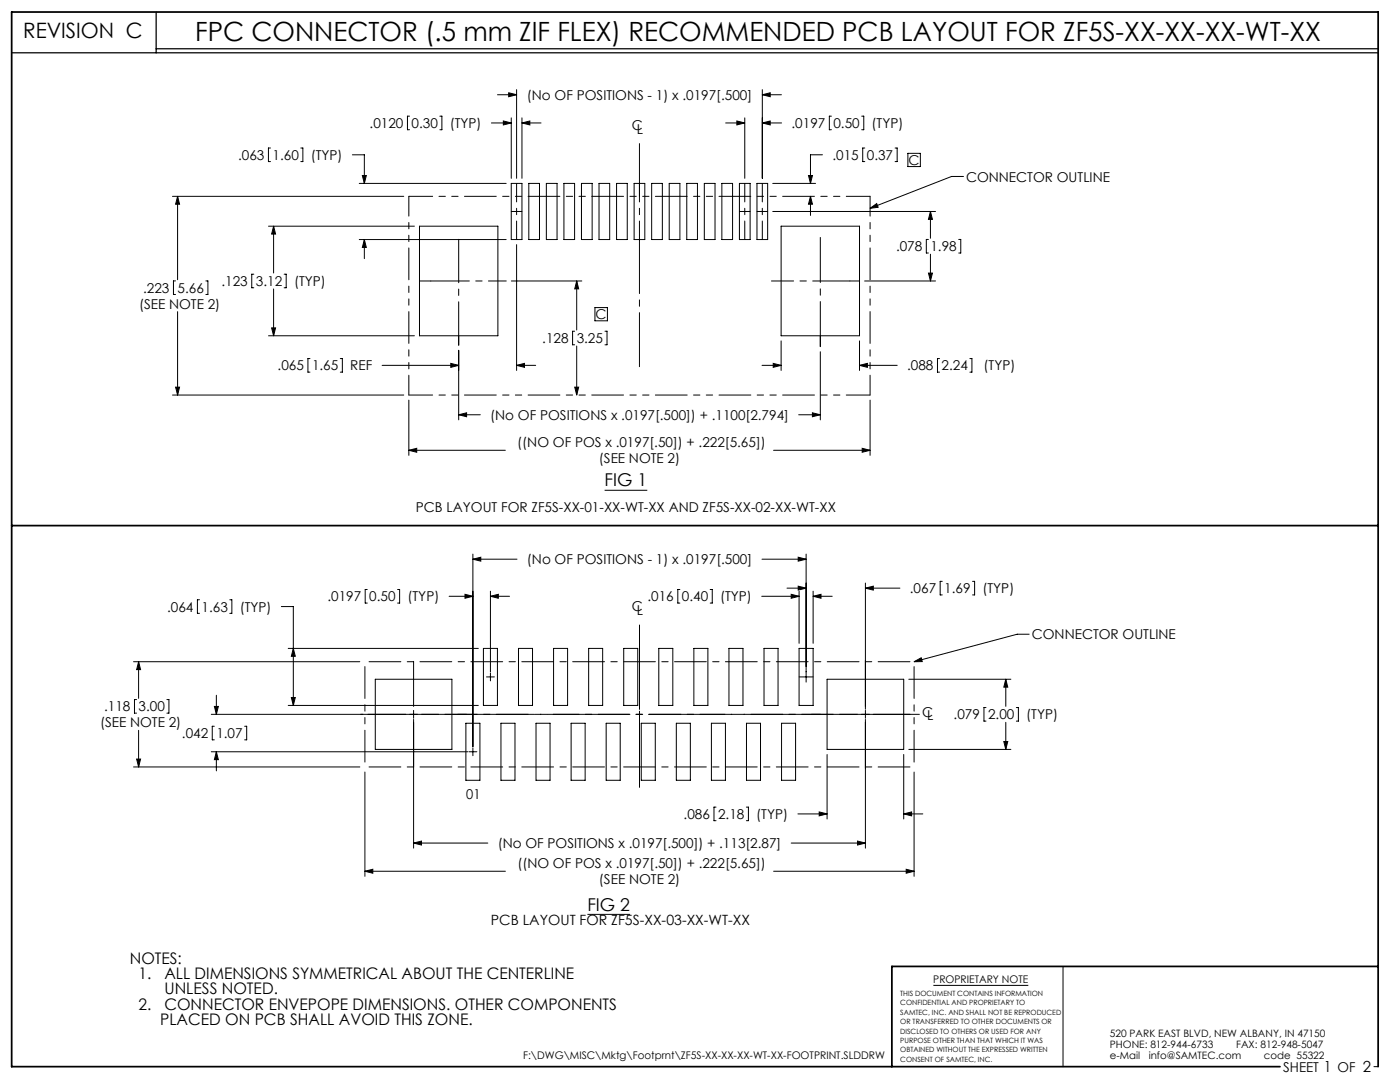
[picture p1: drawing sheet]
<svg xmlns="http://www.w3.org/2000/svg" width="279mm" height="216mm" viewBox="0 0 279 216" stroke-linecap="round" stroke-linejoin="round" font-family="sans-serif">
<g fill="none" stroke="#000" stroke-width=".2">
<path d="M99.3 18.9h3.8M101.5 18.5l1.6 .4-1.6 .4zM103.1 17.9v17.7M152.1 18.9l1.6-.4v.8zM152.1 17.9v17.7M152.1 18.9h3.8M34.4 39.2h46.2M35.4 39.2l.4 1.6h-.8zM35.4 39.2v16.6M54 29.5h-.4v2.7h.4M60 29.5h.4v2.7h-.4M70.3 30.9h2.4v5.7"/>
<path d="M71.7 36.6h29.3M72.3 35h.8l-.4 1.6zM81.7 23.2h-.4v2.7h.4M87.8 23.2h.4v2.7h-.4M98.1 24.5h3.9M100.5 24.1l1.5 .4-1.5 .4zM102 23.5v12.1M102 36.6h2.2v11.2h-2.2zM104.2 24.5l1.5-.4v.8zM104.2 24.5h3.8M104.2 23.5v12.1M105.5 36.6h2.2v11.2h-2.2z"/>
<path d="M109 36.6h2.2v11.2h-2.2zM112.5 36.6h2.2v11.2h-2.2zM116 36.6h2.2v11.2h-2.2zM119.5 36.6h2.2v11.2h-2.2zM123 36.6h2.2v11.2h-2.2zM126.6 36.6h2.1v11.2h-2.1zM127.6 28.7v7.9M130.1 36.6h2.1v11.2h-2.1zM133.6 36.6h2.1v11.2h-2.1zM137.1 36.6h2.1v11.2h-2.1zM140.6 36.6h2.1v11.2h-2.1zM144.1 36.6h2.1v11.2h-2.1z"/>
<path d="M144.8 24.5h3.8M147.1 24.1l1.5 .4-1.5 .4zM147.6 36.6h2.1v11.2h-2.1zM148.6 23.5v12.1M151.1 36.6h2.1v11.2h-2.1zM152.1 24.5l1.6-.4v.8zM152.1 24.5h3.9M154.2 36.6h8.6M161.4 35h.7l-.4 1.6zM161.7 39.2l.4 1.6h-.7zM161.7 39.2v3.8M164.1 30.9h-2.4v5.7"/>
<path d="M165.9 23.2h-.4v2.7h.4M172 23.2h.4v2.7h-.4M172.6 29.5h-.4v2.7h.4M178.6 29.5h.4v2.7h-.4M181.2 30.6h2.5v2.6h-2.5zM192.3 35.2h-2.4l-16.3 6.4M35 56.1h-.4v2.7h.4M41.1 56.1h.4v2.7h-.4M50.7 54.7h-.5v2.7h.5M53.6 45.1h29.1M54.6 45.1l.4 1.6h-.8zM54.6 45.1v9.4"/>
<path d="M54.6 57.7v9.3M56.7 54.7h.4v2.7h-.4M71.7 47.8h29.3M72.7 47.8l.4 1.6h-.8zM72.7 47.8v3.8M83.7 45.1h15.7v21.9h-15.7zM102.1 56.1h14M103.1 48.8v25.1M115.1 56.1l.4 1.5h-.8zM115.1 56.1v9.8M154.2 42.2h32.5M155.9 45.1h15.6v21.9h-15.6z"/>
<path d="M172.5 56.1h14.2M173.6 41.6l1.4-1 .3 .8zM185.3 47.8h-.4v2.7h.4M185.3 54.5h.8l-.4 1.6zM185.7 42.2l.4 1.6h-.8zM185.7 42.2v5.3M185.7 50.7v5.4M191.3 47.8h.4v2.7h-.4M34.4 78.8h46.2M35 77.3h.8l-.4 1.5zM35.4 62.2v16.6M53.6 67h29.1"/>
<path d="M54.2 65.4h.8l-.4 1.6zM61.9 71.5h-.4v2.8h.4M67.9 71.5h.4v2.8h-.4M76.3 72.9h15.2M81.6 79.8v11.1M90 72.5l1.5 .4-1.5 .4zM91.5 69.9v13.9M103.1 72.9l1.6-.4v.8zM103.1 72.9h3.8M114.7 66.1h-.4v2.7h.4M114.7 77.3h.8l-.4 1.5zM115.1 69v9.8"/>
<path d="M118.7 61.4h2.5v2.6h-2.5zM120.7 66.1h.4v2.7h-.4M152.1 72.9h3.8M154.3 72.5l1.6 .4-1.6 .4zM155.9 68v5.9M163.7 67v2.2M163.7 70.2v13.6M171.5 72.9l1.6-.4v.8zM171.5 72.9h7.6M171.5 68v5.9M173.6 79.8v11.1M187.5 71.5h-.4v2.8h.4"/>
<path d="M193.6 71.5h.4v2.8h-.4M81.6 89.8l1.6-.3v.7zM81.6 89.8h19.3M91.5 82.8l1.6-.4v.8zM91.5 82.8h4.4M120.7 97.8h8.5M154.4 89.8h19.2M159.4 82.8h4.3M162.1 82.4l1.6 .4-1.6 .4zM172.1 89.5l1.5 .3-1.5 .4zM39.8 119.7h-.4v2.7h.4M45.9 119.7h.4v2.7h-.4"/>
<path d="M73.3 117.6h-.4v2.7h.4M79.3 117.6h.5v2.7h-.5M89.6 119h4.8M92.8 118.6l1.6 .4-1.6 .4zM94.4 111.6l1.6-.4v.8zM94.4 110.6v38.4M94.4 111.6h8.8M97.9 119l1.6-.4v.8zM97.9 118v16.1M97.9 119h3.8M135.7 117.6h-.4v2.7h.4M141.7 117.6h.4v2.7h-.4"/>
<path d="M152 119h7.5M152.1 111.6h8.8M157.1 117.4h3.8M157.9 118.6l1.6 .4-1.6 .4zM159.3 111.2l1.6 .4-1.6 .4zM159.3 117l1.6 .4-1.6 .3zM159.5 118v10.4M160.9 110.6v25.5M162.3 119l1.6-.4v.8zM162.3 119h3.8M162.3 118v10.4M172.7 117.4l1.6-.4v.7z"/>
<path d="M172.7 116.3v25.2M172.7 117.4h6.9M188 116h-.4v2.7h.4M194.1 116h.4v2.7h-.4M26.6 132h45.2M27.3 139.6h-.5v2.7h.5M27.7 132l.4 1.6h-.8zM27.7 132v7.3M33.3 139.6h.4v2.7h-.4M43.2 138.7v3.8M56.2 121h2.3v19.8M57.5 129.4h38"/>
<path d="M58.1 139.2h.8l-.4 1.6zM58.5 129.4l.4 1.6h-.8zM74.9 135.5h15.3v14h-15.3zM82.5 132v9M96.5 129.4h2.8v11.4h-2.8zM97.1 135.1h1.6M97.9 134.3v1.6M103.5 129.4h2.8v11.4h-2.8zM110.5 129.4h2.8v11.4h-2.8zM117.5 129.4h2.8v11.4h-2.8zM124.5 129.4h2.8v11.4h-2.8zM131.5 129.4h2.8v11.4h-2.8z"/>
<path d="M138.5 129.4h2.8v11.4h-2.8zM145.5 129.4h2.8v11.4h-2.8zM152.5 129.4h2.8v11.4h-2.8zM159.5 135.1h2.8M159.5 129.4h2.8v11.4h-2.8zM165.1 135.5h15.3v14h-15.3zM181.4 135.5h20.3M182.4 132l1.4-.7 .3 .7zM200.7 135.5l.4 1.6h-.8zM200.7 135.5v5.4M205.4 126.6h-2.4l-20.6 5.4M26.6 153h45.2"/>
<path d="M27.3 151.5h.8l-.4 1.5zM27.7 145.7v7.3M42.2 150h51.2M42.8 144.9h-.4v2.7h.4M42.8 141h.8l-.4 1.5zM43.2 150l.4 1.6h-.8zM43.2 150v3.8M48.8 144.9h.4v2.7h-.4M57.5 140.8h38M72.8 154.1v20.8M81 142.5h-38.8M81.8 142.5h1.5"/>
<path d="M82.5 143.6v25.6M82.5 141.7v1.6M84.1 142.5h9M93 144.3h2.8v11.4h-2.8zM93.6 150h1.6M94.4 149.2v1.6M100 144.3h2.8v11.4h-2.8zM107 144.3h2.8v11.4h-2.8zM114 144.3h2.8v11.4h-2.8zM121 144.3h2.8v11.4h-2.8zM128 144.3h2.8v11.4h-2.8zM135 144.3h2.8v11.4h-2.8z"/>
<path d="M142 144.3h2.8v11.4h-2.8zM149 144.3h2.8v11.4h-2.8zM156 144.3h2.8v11.4h-2.8zM161.9 142.5h9.2M165.1 150.6v12.8M171.9 142.5h1.6M172.7 141.7v1.6M172.7 143.6v25.6M174.3 142.5h9.2M180.4 150.6v12.8M181.4 149.5h20.3M182.4 154.1v20.8"/>
<path d="M196.8 141.2h-.4v2.7h.4M200.3 148h.8l-.4 1.5zM200.7 144.1v5.4M202.8 141.2h.4v2.7h-.4M72.8 173.8l1.6-.3v.7zM72.8 173.8h28.1M82.5 168.2l1.6-.4v.8zM82.5 168.2h14.9M142.9 161.1h-.4v2.7h.4M149 161.1h.4v2.7h-.4M154.4 173.8h28M157.9 168.2h14.8"/>
<path d="M159.2 162.4h5.9M163.5 162l1.6 .4-1.6 .4zM171.1 167.8l1.6 .4-1.6 .4zM180.4 162.4l1.5-.4v.8zM180.4 162.4h3.8M180.9 173.5l1.5 .3-1.5 .4zM117.2 182.5h8.5M186.3 196.6h18.9M212.2 192.8v20M274.2 212.8h.8"/>
</g>
<path d="M2.3 10.5h272.7M31.2 2.4v8.1M31.2 9.7h243.8" fill="none" stroke="#000" stroke-width=".25"/>
<path d="M2.3 104.9h272.7M275 192.8h-97v20M255.5 212.8h-253.2v-210.4h272.7v210.4" fill="none" stroke="#000" stroke-width=".35"/>
<path d="M127.6 124.7v32.4" fill="none" stroke="#000" stroke-width=".2" stroke-dasharray="15.2 1.3 1.3 1.3" stroke-dashoffset=".9"/>
<path d="M127.6 39.2v-2.6M83.7 56.1h2.3M102 42.2h2.2M147.6 42.2h2.1M151.1 42.2h2.1M169.6 56.1h1.9M91.5 68.9v-1.9" fill="none" stroke="#000" stroke-width=".2" stroke-dasharray="15.2 1.3 1.3 1.3"/>
<path d="M86 56.1h15" fill="none" stroke="#000" stroke-width=".2" stroke-dasharray="15.2 1.3 1.3 1.3" stroke-dashoffset="7.5"/>
<path d="M91.5 68.9v-21.1M127.6 132v21" fill="none" stroke="#000" stroke-width=".2" stroke-dasharray="15.2 1.3 1.3 1.3" stroke-dashoffset="6.6"/>
<path d="M169.6 56.1h-15.6" fill="none" stroke="#000" stroke-width=".2" stroke-dasharray="15.2 1.3 1.3 1.3" stroke-dashoffset="7.8"/>
<path d="M163.7 69.2v-21.8" fill="none" stroke="#000" stroke-width=".2" stroke-dasharray="15.2 1.3 1.3 1.3" stroke-dashoffset="6.3"/>
<path d="M103.1 36.6v11.2M127.6 36.6v11.2M148.6 36.6v11.2M152.1 36.6v11.2" fill="none" stroke="#000" stroke-width=".2" stroke-dasharray="15.2 1.3 1.3 1.3" stroke-dashoffset="11.5"/>
<path d="M127.6 47.8v25.4" fill="none" stroke="#000" stroke-width=".2" stroke-dasharray="15.2 1.3 1.3 1.3" stroke-dashoffset="4.5"/>
<path d="M181.6 142.5h-108.2" fill="none" stroke="#000" stroke-width=".2" stroke-dasharray="15.2 1.3 1.3 1.3" stroke-dashoffset="1.2"/>
<path d="M72.8 132h109.6M72.8 153h109.6" fill="none" stroke="#000" stroke-width=".2" stroke-dasharray="6.3 1.3 1.3 1.3" stroke-dashoffset="-.8"/>
<path d="M90.2 142.5h74.9" fill="none" stroke="#000" stroke-width=".2" stroke-dasharray="6.3 1.3 1.3 1.3" stroke-dashoffset="1.3"/>
<path d="M173.6 39.2h-92M81.6 78.8h92" fill="none" stroke="#000" stroke-width=".2" stroke-dasharray="6.3 1.3 1.3 1.3 1.3 1.3" stroke-dashoffset="1.6"/>
<path d="M81.6 39.2v39.6M173.6 78.8v-39.6" fill="none" stroke="#000" stroke-width=".2" stroke-dasharray="6.3 1.3 1.3 1.3 1.3 1.3" stroke-dashoffset="2.4"/>
<path d="M72.8 153v-21M182.4 153v-21" fill="none" stroke="#000" stroke-width=".2" stroke-dasharray="6.3 1.3 1.3 1.3 1.3 1.3" stroke-dashoffset="-1"/>
<g fill="#000">
<path d="M173.6 41.6l1.4-1 .3 .8zM182.4 132l1.4-.7 .3 .7z"/>
<path d="M101.5 18.5l1.6 .4-1.6 .4zM152.1 18.9l1.6-.4v.8zM152.1 24.5l1.6-.4v.8zM147.1 24.1l1.5 .4-1.5 .4zM185.7 42.2l.4 1.6h-.8zM185.3 54.5h.8l-.4 1.6zM90 72.5l1.5 .4-1.5 .4zM103.1 72.9l1.6-.4v.8zM91.5 82.8l1.6-.4v.8zM162.1 82.4l1.6 .4-1.6 .4zM81.6 89.8l1.6-.3v.7zM172.1 89.5l1.5 .3-1.5 .4zM115.1 56.1l.4 1.5h-.8zM114.7 77.3h.8l-.4 1.5zM35.4 39.2l.4 1.6h-.8zM35 77.3h.8l-.4 1.5zM161.4 35h.7l-.4 1.6zM161.7 39.2l.4 1.6h-.7zM82.5 168.2l1.6-.4v.8zM171.1 167.8l1.6 .4-1.6 .4zM94.4 111.6l1.6-.4v.8zM159.3 111.2l1.6 .4-1.6 .4zM92.8 118.6l1.6 .4-1.6 .4zM97.9 119l1.6-.4v.8zM42.8 141h.8l-.4 1.5zM43.2 150l.4 1.6h-.8zM159.3 117l1.6 .4-1.6 .3zM172.7 117.4l1.6-.4v.7zM72.8 173.8l1.6-.3v.7zM180.9 173.5l1.5 .3-1.5 .4zM27.3 151.5h.8l-.4 1.5zM27.7 132l.4 1.6h-.8z"/>
<path d="M100.5 24.1l1.5 .4-1.5 .4zM104.2 24.5l1.5-.4v.8zM72.7 47.8l.4 1.6h-.8zM72.3 35h.8l-.4 1.6zM154.3 72.5l1.6 .4-1.6 .4zM171.5 72.9l1.6-.4v.8zM54.6 45.1l.4 1.6h-.8zM54.2 65.4h.8l-.4 1.6zM162.3 119l1.6-.4v.8zM157.9 118.6l1.6 .4-1.6 .4zM58.5 129.4l.4 1.6h-.8zM58.1 139.2h.8l-.4 1.6zM200.3 148h.8l-.4 1.5zM200.7 135.5l.4 1.6h-.8zM163.5 162l1.6 .4-1.6 .4zM180.4 162.4l1.5-.4v.8z"/>
</g>
<text font-size="5.3" x="38.9" y="8.2">FPC CONNECTOR (.5 mm ZIF FLEX) RECOMMENDED PCB LAYOUT FOR ZF5S-XX-XX-XX-WT-XX</text>
<text font-size="4.2" x="4.6" y="7.6">REVISION C</text>
<g font-size="3.5">
<text x="120.7" y="97.1">FIG 1</text>
<text x="117.2" y="181.7">FIG 2</text>
</g>
<g font-size="3.2">
<text x="25.9" y="192.3">NOTES:</text>
<text x="27.6" y="195.4">1.</text>
<text x="32.8" y="195.4">ALL DIMENSIONS SYMMETRICAL ABOUT THE CENTERLINE</text>
<text x="27.6" y="201.5">2.</text>
<text x="32.8" y="201.5">CONNECTOR ENVEPOPE DIMENSIONS. OTHER COMPONENTS</text>
<text x="32.8" y="198.4">UNLESS NOTED.</text>
<text x="32" y="204.5">PLACED ON PCB SHALL AVOID THIS ZONE.</text>
</g>
<text font-size="2.8" x="98" y="184.7">PCB LAYOUT FOR ZF5S-XX-03-XX-WT-XX</text>
<g font-size="2.7">
<text x="105.2" y="19.9">(No OF POSITIONS - 1) x .0197[.500]</text>
<text x="73.8" y="25.5">.0120</text>
<text x="82.1" y="25.5">0.30</text>
<text x="89.8" y="25.5">(TYP)</text>
<text x="126.1" y="26">C</text>
<text x="127.1" y="26.8">L</text>
<text x="158" y="25.5">.0197</text>
<text x="166.3" y="25.5">0.50</text>
<text x="174" y="25.5">(TYP)</text>
<text x="47.5" y="31.9">.063</text>
<text x="54.4" y="31.9">1.60</text>
<text x="62" y="31.9">(TYP)</text>
<text x="166.1" y="31.9">.015</text>
<text x="173" y="31.9">0.37</text>
<text x="181.3" y="32.9">C</text>
<text x="192.8" y="36.3">CONNECTOR OUTLINE</text>
<text x="178.8" y="50.1">.078</text>
<text x="185.7" y="50.1">1.98</text>
<text x="28.6" y="58.4">.223</text>
<text x="35.4" y="58.4">5.66</text>
<text x="44.2" y="57.1">.123</text>
<text x="51.1" y="57.1">3.12</text>
<text x="58.7" y="57.1">(TYP)</text>
<text x="27.7" y="61.6">(SEE NOTE 2)</text>
<text x="118.9" y="63.6">C</text>
<text x="108.2" y="68.5">.128</text>
<text x="115.1" y="68.5">3.25</text>
<text x="55.4" y="73.9">.065</text>
<text x="62.3" y="73.9">1.65</text>
<text x="69.9" y="73.9">REF</text>
<text x="181" y="73.9">.088</text>
<text x="187.9" y="73.9">2.24</text>
<text x="196.3" y="73.9">(TYP)</text>
<text x="97.8" y="83.8">(No OF POSITIONS x .0197[.500]) + .1100[2.794]</text>
<text x="103.2" y="89.3">((NO OF POS x .0197[.50]) + .222[5.65])</text>
<text x="119.5" y="92.4">(SEE NOTE 2)</text>
<text x="83" y="102.1">PCB LAYOUT FOR ZF5S-XX-01-XX-WT-XX AND ZF5S-XX-02-XX-WT-XX</text>
<text x="105.2" y="112.6">(No OF POSITIONS - 1) x .0197[.500]</text>
<text x="65.3" y="120">.0197</text>
<text x="73.7" y="120">0.50</text>
<text x="81.3" y="120">(TYP)</text>
<text x="129.2" y="120">.016</text>
<text x="136.1" y="120">0.40</text>
<text x="143.7" y="120">(TYP)</text>
<text x="181.6" y="118.4">.067</text>
<text x="188.5" y="118.4">1.69</text>
<text x="196.1" y="118.4">(TYP)</text>
<text x="33.3" y="122">.064</text>
<text x="40.2" y="122">1.63</text>
<text x="47.8" y="122">(TYP)</text>
<text x="126.1" y="122">C</text>
<text x="127.1" y="122.8">L</text>
<text x="205.9" y="127.6">CONNECTOR OUTLINE</text>
<text x="20.8" y="141.9">.118</text>
<text x="27.7" y="141.9">3.00</text>
<text x="184.1" y="143">C</text>
<text x="185.1" y="143.8">L</text>
<text x="190.3" y="143.5">.079</text>
<text x="197.2" y="143.5">2.00</text>
<text x="204.8" y="143.5">(TYP)</text>
<text x="20" y="145.1">(SEE NOTE 2)</text>
<text x="36.3" y="147.3">.042</text>
<text x="43.2" y="147.3">1.07</text>
<text x="93.1" y="159.4">01</text>
<text x="136.4" y="163.4">.086</text>
<text x="143.3" y="163.4">2.18</text>
<text x="150.9" y="163.4">(TYP)</text>
<text x="99.3" y="169.2">(No OF POSITIONS x .0197[.500]) + .113[2.87]</text>
<text x="103.2" y="173.3">((NO OF POS x .0197[.50]) + .222[5.65])</text>
<text x="119.5" y="176.4">(SEE NOTE 2)</text>
<text x="256.1" y="213.9">SHEET 1 OF 2</text>
</g>
<g font-size="2.1">
<text x="186.3" y="196.2">PROPRIETARY NOTE</text>
<text x="104.4" y="211.3">F:\DWG\MISC\Mktg\Footprnt\ZF5S-XX-XX-XX-WT-XX-FOOTPRINT.SLDDRW</text>
</g>
<g font-size="2">
<text x="221.5" y="207">520 PARK EAST BLVD, NEW ALBANY, IN 47150</text>
<text x="221.5" y="209.2">PHONE: 812-944-6733</text>
<text x="246.7" y="209.2">FAX: 812-948-5047</text>
<text x="221.5" y="211.3">e-Mail</text>
<text x="229.3" y="211.3">info@SAMTEC.com</text>
<text x="252.2" y="211.3">code 55322</text>
</g>
<g font-size="1.4">
<text x="179.7" y="198.8">THIS DOCUMENT CONTAINS INFORMATION</text>
<text x="179.7" y="200.6">CONFIDENTIAL AND PROPRIETARY TO</text>
<text x="179.7" y="202.5">SAMTEC, INC. AND SHALL NOT BE REPRODUCED</text>
<text x="179.7" y="204.4">OR TRANSFERRED TO OTHER DOCUMENTS OR</text>
<text x="179.7" y="206.2">DISCLOSED TO OTHERS OR USED FOR ANY</text>
<text x="179.7" y="208.1">PURPOSE OTHER THAN THAT WHICH IT WAS</text>
<text x="179.7" y="210">OBTAINED WITHOUT THE EXPRESSED WRITTEN</text>
<text x="179.7" y="211.8">CONSENT OF SAMTEC, INC.</text>
</g>
</svg>
